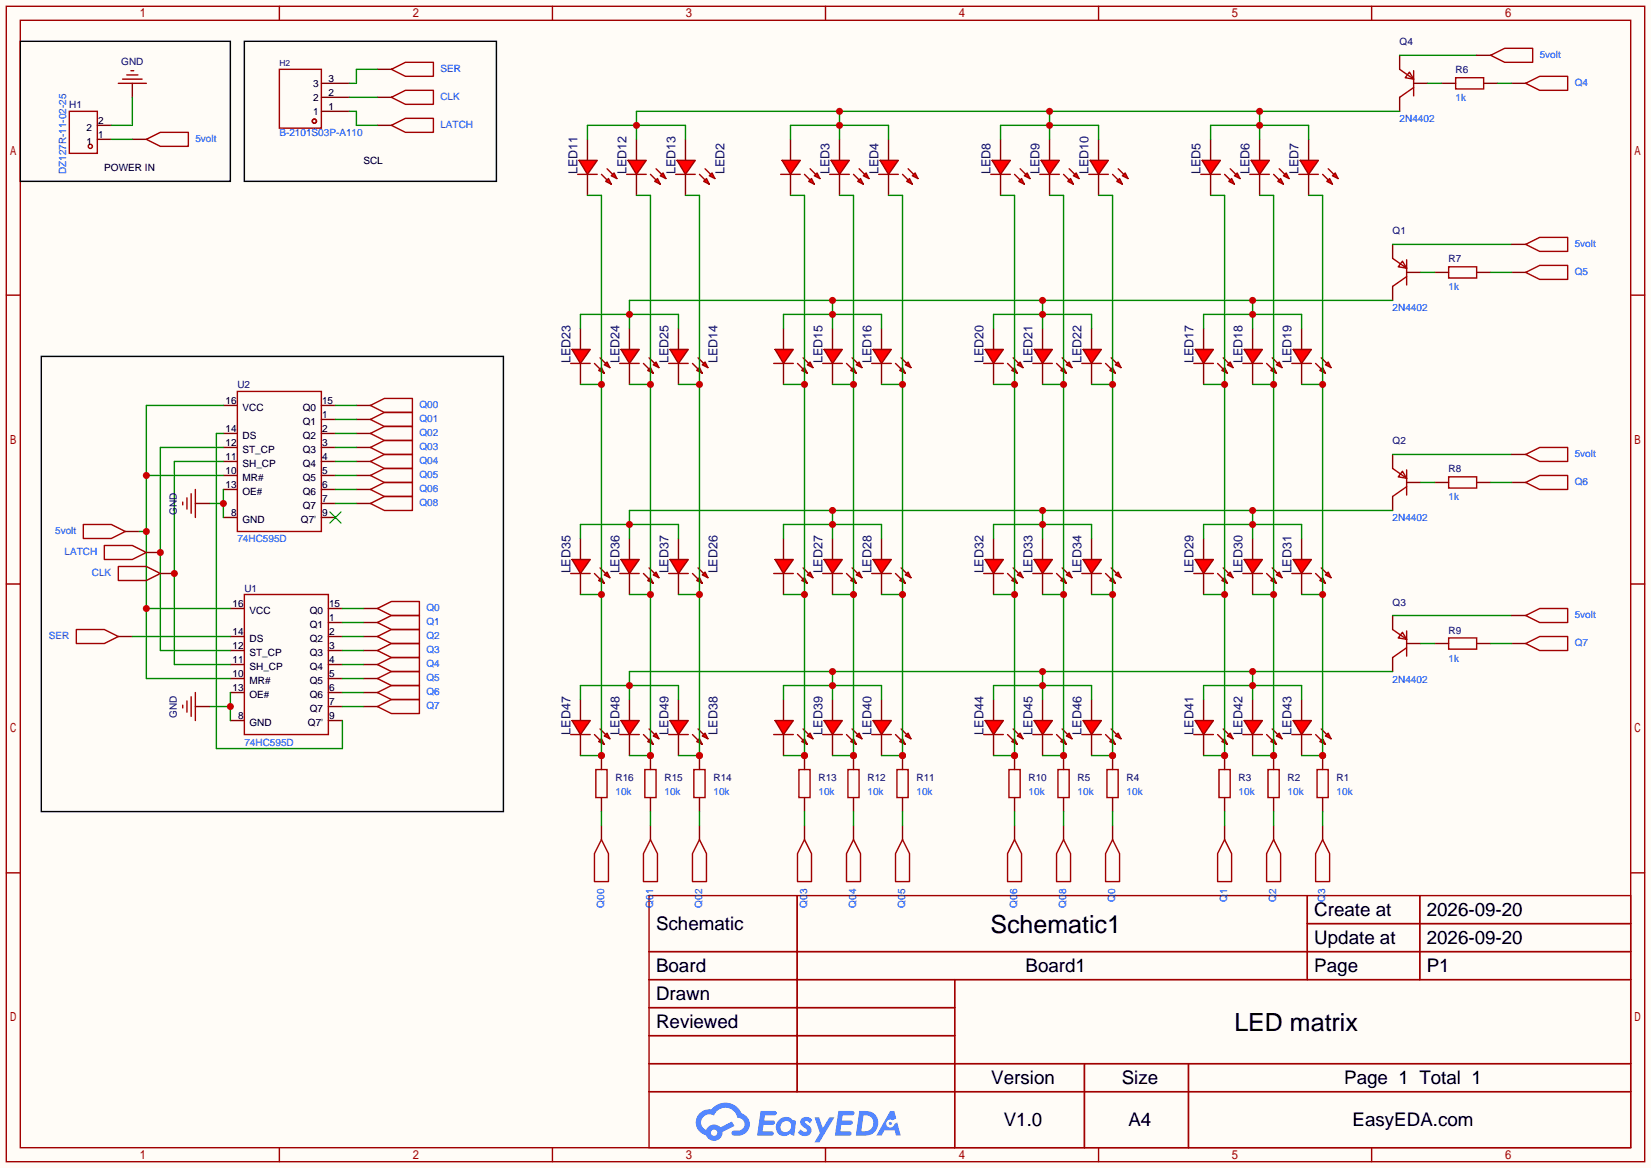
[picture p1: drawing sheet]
<svg xmlns="http://www.w3.org/2000/svg" width="299mm" height="212mm" viewBox="0 0 299 212" stroke-linecap="round" stroke-linejoin="round" font-family="sans-serif">
<path d="M0 0h299.5v211.8h-299.5z" fill="#fffcf7"/>
<g fill="none" stroke="#a10000" stroke-width=".25">
<path d="M1.1 1.1h297.2v209.6h-297.2zM3.7 3.7h292.1v204.5h-292.1zM50.7 1.1v2.6M100.2 1.1v2.6M149.7 1.1v2.6M199.3 1.1v2.6M248.8 1.1v2.6M1.1 53.5h2.6M295.8 53.5h2.5M1.1 105.9h2.6M295.8 105.9h2.5M1.1 158.3h2.6"/>
<path d="M295.8 158.3h2.5M117.7 162.4h178.1v45.8h-178.1zM117.7 172.6h178.1M117.7 177.7h178.1M144.6 162.4v35.6M173.2 177.7v30.5M237.1 162.4v15.3M237.1 167.5h58.7M257.5 162.4v15.3M117.7 182.8h55.5M117.7 192.9h178.1M117.7 187.8h55.5"/>
<path d="M117.7 198h178.1M196.7 192.9v15.3M215.6 192.9v15.3M50.7 208.2v2.5M100.2 208.2v2.5M149.7 208.2v2.5M199.3 208.2v2.5M248.8 208.2v2.5"/>
</g>
<g fill="#5487ff">
<path d="M145.5 202.8a1.3 1.3 0 0 1 1.8 .3l-.4 .6a.54 .54 0 0 0-.9-.2l.1 .2a1.58 1.58 0 0 1 1.1 1.6 1.43 1.43 0 0 1-2.5 .1l.5-.6a.64 .64 0 0 0 .5 .5 .64 .64 0 0 0 .7-.3l-.2-.2a1.6 1.6 0 0 1-1-1.6z"/>
<path d="M147.7 202.7h.9l.7 1.9 1.1-1.9h.9l-2.7 4.5h-.9l1-1.7z"/>
<path d="M138 201.5h1.6a1.31 1.31 0 0 1 1.2 .2 .4 .4 0 0 1-.3 .6h-1.8l-.1 .9h1.6a.4 .4 0 0 1 .4 .4 .4 .4 0 0 1-.4 .4h-1.7l-.2 1.2h.8a1.23 1.23 0 0 1 1.2 .2 .39 .39 0 0 1-.3 .6h-2.7z"/>
<path d="M152.1 201.5h1.6a1.32 1.32 0 0 1 1.3 .2 .39 .39 0 0 1-.4 .6h-1.7l-.2 .9h1.7a.4 .4 0 0 1 .3 .4 .4 .4 0 0 1-.4 .4h-1.7l-.2 1.2h.8a1.23 1.23 0 0 1 1.2 .2 .39 .39 0 0 1-.3 .6h-2.7z"/>
<path d="M161.5 201.5h.7l.4 1.3-.7 .4a.75 .75 0 0 0-1.1 .3 .75 .75 0 0 0 .5 1 .75 .75 0 0 0 .9-.6l.6-.3 .6 2.4h-.9l-.2-1h-1.9l-.5 1h-.9z"/>
<path d="M155.9 201.5l-.7 4.5h1.5a2.27 2.27 0 0 0 2.6-2.3 2.27 2.27 0 0 0-2.7-2.2zM156.6 202.3a1.5 1.5 0 0 1 1.8 1.5 1.5 1.5 0 0 1-1.9 1.4h-.3z"/>
<path d="M141.3 203.1a1.62 1.62 0 0 0-.4 2.1 1.62 1.62 0 0 0 2 .7l.4-.3 .3 .3 .5 .1 .3-2.5-.2-.3h-.4a1.58 1.58 0 0 0-2.5-.1zM141.9 203.6a.99 .99 0 0 1 1.6 .3 .99 .99 0 0 1-.9 1.4 .94 .94 0 0 1-1-.5 .94 .94 0 0 1 .3-1.2z"/>
<path d="M126.9 201.9a2.37 2.37 0 0 0 1.2 4 1.54 1.54 0 0 0 1.7 1 1.54 1.54 0 0 0 1.3-1.6l2.1-1.1-.5-.8-2 1.1a1.57 1.57 0 0 0-2.6 .4 1.5 1.5 0 0 1-.8-2.1 1.5 1.5 0 0 1 2.2-.5 2.23 2.23 0 0 1 2.3-1.4 2.23 2.23 0 0 1 2 1.8 1.16 1.16 0 0 1 1.2 1.1 1.16 1.16 0 0 1-1 1.3h-.7a.47 .47 0 0 0-.6 .3 .47 .47 0 0 0 .4 .6 2.23 2.23 0 0 0 2.3-.7 2.23 2.23 0 0 0 .4-2.3 2.16 2.16 0 0 0-1.3-1.1 3.2 3.2 0 0 0-5.4-.7l-1.2 .1zM129 205.4a.58 .58 0 0 1 1.1 0 .58 .58 0 0 1-1.1 0z"/>
<circle cx="161.5" cy="203.8" r=".28"/>
</g>
<g fill="none" stroke="#870000" stroke-width=".25">
<path d="M253.9 10v2.6M253.9 17.7v2.5M256.4 15.1h2.6M261.5 15.1h2.5M269.1 15.1h2.6M252.6 44.3v2.6M252.6 51.9v2.6M255.1 49.4h2.6M260.2 49.4h2.6M267.8 49.4h2.6M40.5 73.5h2.6M40.5 78.6h2.6"/>
<path d="M58.3 73.5h2.5M58.3 78.6h2.5M58.3 76.1h2.5M40.5 88.8h2.6M40.5 81.2h2.6M40.5 83.7h2.6M40.5 86.2h2.6M40.5 93.9h2.6M58.3 88.8h2.5M58.3 81.2h2.5M58.3 83.7h2.5M58.3 86.2h2.5"/>
<path d="M58.3 93.9h2.5M58.3 91.3h2.5M142.1 97.7v3.8M252.6 82.4v2.6M252.6 90v2.6M255.1 87.5h2.6M260.2 87.5h2.6M267.8 87.5h2.6M41.8 110.4h2.5M41.8 115.4h2.5M41.8 118h2.5M59.6 110.4h2.5"/>
<path d="M59.6 115.4h2.5M59.6 118h2.5M59.6 112.9h2.5M142.1 104v3.8M252.6 111.6v2.6M252.6 119.3v2.5M255.1 116.7h2.6M260.2 116.7h2.6M267.8 116.7h2.6M41.8 125.6h2.5M41.8 120.5h2.5M41.8 123.1h2.5"/>
<path d="M41.8 130.7h2.5M59.6 125.6h2.5M59.6 120.5h2.5M59.6 123.1h2.5M59.6 130.7h2.5M59.6 128.1h2.5"/>
</g>
<path d="M59.8 92.8l2 2.1M61.8 92.8l-2 2.1" fill="none" stroke="#3c3" stroke-width=".25"/>
<g fill="none" stroke="#a10000" stroke-width=".25">
<path d="M253.9 12.6l2.5 1.8M255.7 13.1l.7 1.3-1.5-.3zM256.4 12.8v4.6M256.4 15.9l-2.5 1.8M264 14.1h5.1v2h-5.1zM252.6 46.9l2.5 1.7M254.4 47.4l.7 1.2-1.5-.2zM255.1 47.1v4.6M255.1 50.2l-2.5 1.7M262.8 48.4h5v2h-5zM43.1 71h15.2v25.4h-15.2zM252.6 85l2.5 1.7"/>
<path d="M254.4 85.5l.7 1.2-1.5-.2zM255.1 85.2v4.6M255.1 88.3l-2.5 1.7M262.8 86.5h5v2h-5zM44.3 107.8h15.3v25.4h-15.3zM140.3 104h3.6M252.6 114.2l2.5 1.8M254.4 114.7l.7 1.3-1.5-.3zM255.1 114.4v4.6M255.1 117.5l-2.5 1.8M262.8 115.7h5v2h-5z"/>
</g>
<g fill="#f00" stroke="#a10000" stroke-width=".25">
<path d="M140.6 101.5h3.3l-1.8 2.5z"/>
<path d="M146.4 104.3l.5-.5 .5 1z"/>
<path d="M145.4 105.3l.5-.5 .5 1z"/>
</g>
<path d="M104.8 31.6h3.5M144.7 104l1 1M145.7 103l1 1" fill="none" stroke="#a10000" stroke-width=".25"/>
<path d="M106.6 25.3v3.8M106.6 31.6v3.8" fill="none" stroke="#870000" stroke-width=".25"/>
<g fill="#f00" stroke="#a10000" stroke-width=".25">
<path d="M105 29.1h3.3l-1.7 2.5z"/>
<path d="M110.9 31.9l.5-.5 .5 1z"/>
<path d="M109.9 32.9l.5-.5 .5 1z"/>
</g>
<path d="M109.1 31.6l1 1M110.1 30.6l1 1M216.5 65.9h3.6" fill="none" stroke="#a10000" stroke-width=".25"/>
<path d="M218.3 59.6v3.8M218.3 65.9v3.8" fill="none" stroke="#870000" stroke-width=".25"/>
<g fill="#f00" stroke="#a10000" stroke-width=".25">
<path d="M216.8 63.4h3.3l-1.8 2.5z"/>
<path d="M222.6 66.2l.5-.5 .5 1z"/>
<path d="M221.6 67.2l.5-.5 .5 1z"/>
</g>
<path d="M220.9 65.9l1 1M221.9 64.9l1 1M103.5 133.2h3.6" fill="none" stroke="#a10000" stroke-width=".25"/>
<path d="M105.3 126.9v3.8M105.3 133.2v3.8" fill="none" stroke="#870000" stroke-width=".25"/>
<g fill="#f00" stroke="#a10000" stroke-width=".25">
<path d="M103.8 130.7h3.3l-1.8 2.5z"/>
<path d="M109.6 133.5l.5-.5 .5 1z"/>
<path d="M108.6 134.5l.5-.5 .5 1z"/>
</g>
<path d="M107.8 133.2l1 1M108.8 132.2l1.1 1M178.4 133.2h3.6" fill="none" stroke="#a10000" stroke-width=".25"/>
<path d="M180.2 126.9v3.8M180.2 133.2v3.8" fill="none" stroke="#870000" stroke-width=".25"/>
<g fill="#f00" stroke="#a10000" stroke-width=".25">
<path d="M178.7 130.7h3.3l-1.8 2.5z"/>
<path d="M184.5 133.5l.5-.5 .5 1z"/>
<path d="M183.5 134.5l.5-.5 .5 1z"/>
</g>
<path d="M179.7 31.6h3.6M182.8 133.2l1 1M183.8 132.2l1 1" fill="none" stroke="#a10000" stroke-width=".25"/>
<path d="M181.5 25.3v3.8M181.5 31.6v3.8" fill="none" stroke="#870000" stroke-width=".25"/>
<g fill="#f00" stroke="#a10000" stroke-width=".25">
<path d="M180 29.1h3.3l-1.8 2.5z"/>
<path d="M185.8 31.9l.5-.5 .5 1z"/>
<path d="M184.8 32.9l.5-.5 .5 1z"/>
</g>
<path d="M184 31.6l1 1M185 30.6l1.1 1M216.5 104h3.6" fill="none" stroke="#a10000" stroke-width=".25"/>
<path d="M218.3 97.7v3.8M218.3 104v3.8" fill="none" stroke="#870000" stroke-width=".25"/>
<g fill="#f00" stroke="#a10000" stroke-width=".25">
<path d="M216.8 101.5h3.3l-1.8 2.5z"/>
<path d="M222.6 104.3l.5-.5 .5 1z"/>
<path d="M221.6 105.3l.5-.5 .5 1z"/>
</g>
<path d="M103.5 104h3.6M220.9 104l1 1M221.9 103l1 1" fill="none" stroke="#a10000" stroke-width=".25"/>
<path d="M105.3 97.7v3.8M105.3 104v3.8" fill="none" stroke="#870000" stroke-width=".25"/>
<g fill="#f00" stroke="#a10000" stroke-width=".25">
<path d="M103.8 101.5h3.3l-1.8 2.5z"/>
<path d="M109.6 104.3l.5-.5 .5 1z"/>
<path d="M108.6 105.3l.5-.5 .5 1z"/>
</g>
<path d="M217.8 31.6h3.6M107.8 104l1 1M108.8 103l1.1 1" fill="none" stroke="#a10000" stroke-width=".25"/>
<path d="M219.6 25.3v3.8M219.6 31.6v3.8" fill="none" stroke="#870000" stroke-width=".25"/>
<g fill="#f00" stroke="#a10000" stroke-width=".25">
<path d="M218.1 29.1h3.3l-1.8 2.5z"/>
<path d="M223.9 31.9l.5-.5 .5 1z"/>
<path d="M222.9 32.9l.5-.5 .5 1z"/>
</g>
<path d="M222.1 31.6l1 1M223.1 30.6l1.1 1M178.4 65.9h3.6" fill="none" stroke="#a10000" stroke-width=".25"/>
<path d="M180.2 59.6v3.8M180.2 65.9v3.8" fill="none" stroke="#870000" stroke-width=".25"/>
<g fill="#f00" stroke="#a10000" stroke-width=".25">
<path d="M178.7 63.4h3.3l-1.8 2.5z"/>
<path d="M184.5 66.2l.5-.5 .5 1z"/>
<path d="M183.5 67.2l.5-.5 .5 1z"/>
</g>
<path d="M103.5 65.9h3.6M182.8 65.9l1 1M183.8 64.9l1 1" fill="none" stroke="#a10000" stroke-width=".25"/>
<path d="M105.3 59.6v3.8M105.3 65.9v3.8" fill="none" stroke="#870000" stroke-width=".25"/>
<g fill="#f00" stroke="#a10000" stroke-width=".25">
<path d="M103.8 63.4h3.3l-1.8 2.5z"/>
<path d="M109.6 66.2l.5-.5 .5 1z"/>
<path d="M108.6 67.2l.5-.5 .5 1z"/>
</g>
<path d="M107.8 65.9l1 1M108.8 64.9l1.1 1M216.5 133.2h3.6" fill="none" stroke="#a10000" stroke-width=".25"/>
<path d="M218.3 126.9v3.8M218.3 133.2v3.8" fill="none" stroke="#870000" stroke-width=".25"/>
<g fill="#f00" stroke="#a10000" stroke-width=".25">
<path d="M216.8 130.7h3.3l-1.8 2.5z"/>
<path d="M222.6 133.5l.5-.5 .5 1z"/>
<path d="M221.6 134.5l.5-.5 .5 1z"/>
</g>
<path d="M178.4 104h3.6M220.9 133.2l1 1M221.9 132.2l1 1" fill="none" stroke="#a10000" stroke-width=".25"/>
<path d="M180.2 97.7v3.8M180.2 104v3.8" fill="none" stroke="#870000" stroke-width=".25"/>
<g fill="#f00" stroke="#a10000" stroke-width=".25">
<path d="M178.7 101.5h3.3l-1.8 2.5z"/>
<path d="M184.5 104.3l.5-.5 .5 1z"/>
<path d="M183.5 105.3l.5-.5 .5 1z"/>
</g>
<path d="M141.6 31.6h3.6M182.8 104l1 1M183.8 103l1 1" fill="none" stroke="#a10000" stroke-width=".25"/>
<path d="M143.4 25.3v3.8M143.4 31.6v3.8" fill="none" stroke="#870000" stroke-width=".25"/>
<g fill="#f00" stroke="#a10000" stroke-width=".25">
<path d="M141.9 29.1h3.3l-1.8 2.5z"/>
<path d="M147.7 31.9l.5-.5 .5 1z"/>
<path d="M146.7 32.9l.5-.5 .5 1z"/>
</g>
<path d="M145.9 31.6l1 1M146.9 30.6l1.1 1M140.3 133.2h3.6" fill="none" stroke="#a10000" stroke-width=".25"/>
<path d="M142.1 126.9v3.8M142.1 133.2v3.8" fill="none" stroke="#870000" stroke-width=".25"/>
<g fill="#f00" stroke="#a10000" stroke-width=".25">
<path d="M140.6 130.7h3.3l-1.8 2.5z"/>
<path d="M146.4 133.5l.5-.5 .5 1z"/>
<path d="M145.4 134.5l.5-.5 .5 1z"/>
</g>
<path d="M140.3 65.9h3.6M144.7 133.2l1 1M145.7 132.2l1 1" fill="none" stroke="#a10000" stroke-width=".25"/>
<path d="M142.1 59.6v3.8M142.1 65.9v3.8" fill="none" stroke="#870000" stroke-width=".25"/>
<g fill="#f00" stroke="#a10000" stroke-width=".25">
<path d="M140.6 63.4h3.3l-1.8 2.5z"/>
<path d="M146.4 66.2l.5-.5 .5 1z"/>
<path d="M145.4 67.2l.5-.5 .5 1z"/>
</g>
<path d="M144.7 65.9l1 1M145.7 64.9l1 1M187.3 133.2h3.6" fill="none" stroke="#a10000" stroke-width=".25"/>
<path d="M189.1 126.9v3.8M189.1 133.2v3.8" fill="none" stroke="#870000" stroke-width=".25"/>
<g fill="#f00" stroke="#a10000" stroke-width=".25">
<path d="M187.6 130.7h3.3l-1.8 2.5z"/>
<path d="M193.9 133l.5 1-1-.5z"/>
<path d="M192.4 134.5l.5-.5 .5 1z"/>
</g>
<path d="M191.6 133.2l1.1 1M192.7 132.2l1 1M225.4 133.2h3.6" fill="none" stroke="#a10000" stroke-width=".25"/>
<path d="M227.2 126.9v3.8M227.2 133.2v3.8" fill="none" stroke="#870000" stroke-width=".25"/>
<g fill="#f00" stroke="#a10000" stroke-width=".25">
<path d="M225.7 130.7h3.3l-1.8 2.5z"/>
<path d="M232 133l.5 1-1-.5z"/>
<path d="M230.5 134.5l.5-.5 .5 1z"/>
</g>
<path d="M149.2 133.2h3.6M229.7 133.2l1.1 1M230.8 132.2l1 1" fill="none" stroke="#a10000" stroke-width=".25"/>
<path d="M151 126.9v3.8M151 133.2v3.8" fill="none" stroke="#870000" stroke-width=".25"/>
<g fill="#f00" stroke="#a10000" stroke-width=".25">
<path d="M149.5 130.7h3.3l-1.8 2.5z"/>
<path d="M155.3 133.5l.5-.5 .5 1z"/>
<path d="M154.3 134.5l.5-.5 .5 1z"/>
</g>
<path d="M113.7 31.6h3.5M153.5 133.2l1.1 1M154.6 132.2l1 1" fill="none" stroke="#a10000" stroke-width=".25"/>
<path d="M115.4 25.3v3.8M115.4 31.6v3.8" fill="none" stroke="#870000" stroke-width=".25"/>
<g fill="#f00" stroke="#a10000" stroke-width=".25">
<path d="M113.9 29.1h3.3l-1.8 2.5z"/>
<path d="M119.8 31.9l.5-.5 .5 1z"/>
<path d="M118.7 32.9l.6-.5 .5 1z"/>
</g>
<path d="M118 31.6l1 1M119 30.6l1 1M112.4 133.2h3.6" fill="none" stroke="#a10000" stroke-width=".25"/>
<path d="M114.2 126.9v3.8M114.2 133.2v3.8" fill="none" stroke="#870000" stroke-width=".25"/>
<g fill="#f00" stroke="#a10000" stroke-width=".25">
<path d="M112.6 130.7h3.4l-1.8 2.5z"/>
<path d="M118.5 133.5l.5-.5 .5 1z"/>
<path d="M117.5 134.5l.5-.5 .5 1z"/>
</g>
<path d="M112.4 104h3.6M116.7 133.2l1 1M117.7 132.2l1 1" fill="none" stroke="#a10000" stroke-width=".25"/>
<path d="M114.2 97.7v3.8M114.2 104v3.8" fill="none" stroke="#870000" stroke-width=".25"/>
<g fill="#f00" stroke="#a10000" stroke-width=".25">
<path d="M112.6 101.5h3.4l-1.8 2.5z"/>
<path d="M118.5 104.3l.5-.5 .5 1z"/>
<path d="M117.5 105.3l.5-.5 .5 1z"/>
</g>
<path d="M188.6 31.6h3.6M116.7 104l1 1M117.7 103l1 1" fill="none" stroke="#a10000" stroke-width=".25"/>
<path d="M190.4 25.3v3.8M190.4 31.6v3.8" fill="none" stroke="#870000" stroke-width=".25"/>
<g fill="#f00" stroke="#a10000" stroke-width=".25">
<path d="M188.8 29.1h3.4l-1.8 2.5z"/>
<path d="M194.7 31.9l.5-.5 .5 1z"/>
<path d="M193.7 32.9l.5-.5 .5 1z"/>
</g>
<path d="M192.9 31.6l1 1M193.9 30.6l1 1M112.4 65.9h3.6" fill="none" stroke="#a10000" stroke-width=".25"/>
<path d="M114.2 59.6v3.8M114.2 65.9v3.8" fill="none" stroke="#870000" stroke-width=".25"/>
<g fill="#f00" stroke="#a10000" stroke-width=".25">
<path d="M112.6 63.4h3.4l-1.8 2.5z"/>
<path d="M118.5 66.2l.5-.5 .5 1z"/>
<path d="M117.5 67.2l.5-.5 .5 1z"/>
</g>
<path d="M116.7 65.9l1 1M117.7 64.9l1 1M149.2 104h3.6" fill="none" stroke="#a10000" stroke-width=".25"/>
<path d="M151 97.7v3.8M151 104v3.8" fill="none" stroke="#870000" stroke-width=".25"/>
<g fill="#f00" stroke="#a10000" stroke-width=".25">
<path d="M149.5 101.5h3.3l-1.8 2.5z"/>
<path d="M155.3 104.3l.5-.5 .5 1z"/>
<path d="M154.3 105.3l.5-.5 .5 1z"/>
</g>
<path d="M149.2 65.9h3.6M153.5 104l1.1 1M154.6 103l1 1" fill="none" stroke="#a10000" stroke-width=".25"/>
<path d="M151 59.6v3.8M151 65.9v3.8" fill="none" stroke="#870000" stroke-width=".25"/>
<g fill="#f00" stroke="#a10000" stroke-width=".25">
<path d="M149.5 63.4h3.3l-1.8 2.5z"/>
<path d="M155.3 66.2l.5-.5 .5 1z"/>
<path d="M154.3 67.2l.5-.5 .5 1z"/>
</g>
<path d="M226.7 31.6h3.6M153.5 65.9l1.1 1M154.6 64.9l1 1" fill="none" stroke="#a10000" stroke-width=".25"/>
<path d="M228.5 25.3v3.8M228.5 31.6v3.8" fill="none" stroke="#870000" stroke-width=".25"/>
<g fill="#f00" stroke="#a10000" stroke-width=".25">
<path d="M226.9 29.1h3.4l-1.8 2.5z"/>
<path d="M232.8 31.9l.5-.5 .5 1z"/>
<path d="M231.8 32.9l.5-.5 .5 1z"/>
</g>
<path d="M150.5 31.6h3.6M231 31.6l1 1M232 30.6l1 1" fill="none" stroke="#a10000" stroke-width=".25"/>
<path d="M152.3 25.3v3.8M152.3 31.6v3.8" fill="none" stroke="#870000" stroke-width=".25"/>
<g fill="#f00" stroke="#a10000" stroke-width=".25">
<path d="M150.7 29.1h3.4l-1.8 2.5z"/>
<path d="M156.6 31.9l.5-.5 .5 1z"/>
<path d="M155.6 32.9l.5-.5 .5 1z"/>
</g>
<path d="M154.8 31.6l1 1M155.8 30.6l1 1M225.4 65.9h3.6" fill="none" stroke="#a10000" stroke-width=".25"/>
<path d="M227.2 59.6v3.8M227.2 65.9v3.8" fill="none" stroke="#870000" stroke-width=".25"/>
<g fill="#f00" stroke="#a10000" stroke-width=".25">
<path d="M225.7 63.4h3.3l-1.8 2.5z"/>
<path d="M232 65.7l.5 1-1-.5z"/>
<path d="M230.5 67.2l.5-.5 .5 1z"/>
</g>
<path d="M229.7 65.9l1.1 1M230.8 64.9l1 1M187.3 104h3.6" fill="none" stroke="#a10000" stroke-width=".25"/>
<path d="M189.1 97.7v3.8M189.1 104v3.8" fill="none" stroke="#870000" stroke-width=".25"/>
<g fill="#f00" stroke="#a10000" stroke-width=".25">
<path d="M187.6 101.5h3.3l-1.8 2.5z"/>
<path d="M193.9 103.8l.5 1-1-.5z"/>
<path d="M192.4 105.3l.5-.5 .5 1z"/>
</g>
<path d="M187.3 65.9h3.6M191.6 104l1.1 1M192.7 103l1 1" fill="none" stroke="#a10000" stroke-width=".25"/>
<path d="M189.1 59.6v3.8M189.1 65.9v3.8" fill="none" stroke="#870000" stroke-width=".25"/>
<g fill="#f00" stroke="#a10000" stroke-width=".25">
<path d="M187.6 63.4h3.3l-1.8 2.5z"/>
<path d="M193.9 65.7l.5 1-1-.5z"/>
<path d="M192.4 67.2l.5-.5 .5 1z"/>
</g>
<path d="M191.6 65.9l1.1 1M192.7 64.9l1 1M225.4 104h3.6" fill="none" stroke="#a10000" stroke-width=".25"/>
<path d="M227.2 97.7v3.8M227.2 104v3.8" fill="none" stroke="#870000" stroke-width=".25"/>
<g fill="#f00" stroke="#a10000" stroke-width=".25">
<path d="M225.7 101.5h3.3l-1.8 2.5z"/>
<path d="M232 103.8l.5 1-1-.5z"/>
<path d="M230.5 105.3l.5-.5 .5 1z"/>
</g>
<path d="M158.1 65.9h3.6M229.7 104l1.1 1M230.8 103l1 1" fill="none" stroke="#a10000" stroke-width=".25"/>
<path d="M159.9 59.6v3.8M159.9 65.9v3.8" fill="none" stroke="#870000" stroke-width=".25"/>
<g fill="#f00" stroke="#a10000" stroke-width=".25">
<path d="M158.4 63.4h3.3l-1.8 2.5z"/>
<path d="M164.2 66.2l.5-.5 .5 1z"/>
<path d="M163.2 67.2l.5-.5 .5 1z"/>
</g>
<path d="M122.6 31.6h3.5M162.4 65.9l1 1M163.4 64.9l1.1 1" fill="none" stroke="#a10000" stroke-width=".25"/>
<path d="M124.3 25.3v3.8M124.3 31.6v3.8" fill="none" stroke="#870000" stroke-width=".25"/>
<g fill="#f00" stroke="#a10000" stroke-width=".25">
<path d="M122.8 29.1h3.3l-1.8 2.5z"/>
<path d="M128.7 31.9l.5-.5 .5 1z"/>
<path d="M127.6 32.9l.5-.5 .6 1z"/>
</g>
<path d="M126.9 31.6l1 1M127.9 30.6l1 1M234.3 133.2h3.6" fill="none" stroke="#a10000" stroke-width=".25"/>
<path d="M236.1 126.9v3.8M236.1 133.2v3.8" fill="none" stroke="#870000" stroke-width=".25"/>
<g fill="#f00" stroke="#a10000" stroke-width=".25">
<path d="M234.6 130.7h3.3l-1.8 2.5z"/>
<path d="M240.4 133.5l.5-.5 .5 1z"/>
<path d="M239.4 134.5l.5-.5 .5 1z"/>
</g>
<path d="M158.1 133.2h3.6M238.6 133.2l1 1M239.6 132.2l1.1 1" fill="none" stroke="#a10000" stroke-width=".25"/>
<path d="M159.9 126.9v3.8M159.9 133.2v3.8" fill="none" stroke="#870000" stroke-width=".25"/>
<g fill="#f00" stroke="#a10000" stroke-width=".25">
<path d="M158.4 130.7h3.3l-1.8 2.5z"/>
<path d="M164.2 133.5l.5-.5 .5 1z"/>
<path d="M163.2 134.5l.5-.5 .5 1z"/>
</g>
<path d="M162.4 133.2l1 1M163.4 132.2l1.1 1M196.2 133.2h3.6" fill="none" stroke="#a10000" stroke-width=".25"/>
<path d="M198 126.9v3.8M198 133.2v3.8" fill="none" stroke="#870000" stroke-width=".25"/>
<g fill="#f00" stroke="#a10000" stroke-width=".25">
<path d="M196.5 130.7h3.3l-1.8 2.5z"/>
<path d="M202.3 133.5l.5-.5 .5 1z"/>
<path d="M201.3 134.5l.5-.5 .5 1z"/>
</g>
<path d="M121.3 104h3.5M200.5 133.2l1 1M201.5 132.2l1.1 1" fill="none" stroke="#a10000" stroke-width=".25"/>
<path d="M123.1 97.7v3.8M123.1 104v3.8" fill="none" stroke="#870000" stroke-width=".25"/>
<g fill="#f00" stroke="#a10000" stroke-width=".25">
<path d="M121.5 101.5h3.3l-1.7 2.5z"/>
<path d="M127.4 104.3l.5-.5 .5 1z"/>
<path d="M126.4 105.3l.5-.5 .5 1z"/>
</g>
<path d="M197.5 31.6h3.5M125.6 104l1 1M126.6 103l1 1" fill="none" stroke="#a10000" stroke-width=".25"/>
<path d="M199.3 25.3v3.8M199.3 31.6v3.8" fill="none" stroke="#870000" stroke-width=".25"/>
<g fill="#f00" stroke="#a10000" stroke-width=".25">
<path d="M197.7 29.1h3.3l-1.7 2.5z"/>
<path d="M203.6 31.9l.5-.5 .5 1z"/>
<path d="M202.6 32.9l.5-.5 .5 1z"/>
</g>
<path d="M201.8 31.6l1 1M202.8 30.6l1 1M196.2 104h3.6" fill="none" stroke="#a10000" stroke-width=".25"/>
<path d="M198 97.7v3.8M198 104v3.8" fill="none" stroke="#870000" stroke-width=".25"/>
<g fill="#f00" stroke="#a10000" stroke-width=".25">
<path d="M196.5 101.5h3.3l-1.8 2.5z"/>
<path d="M202.3 104.3l.5-.5 .5 1z"/>
<path d="M201.3 105.3l.5-.5 .5 1z"/>
</g>
<path d="M200.5 104l1 1M201.5 103l1.1 1M234.3 104h3.6" fill="none" stroke="#a10000" stroke-width=".25"/>
<path d="M236.1 97.7v3.8M236.1 104v3.8" fill="none" stroke="#870000" stroke-width=".25"/>
<g fill="#f00" stroke="#a10000" stroke-width=".25">
<path d="M234.6 101.5h3.3l-1.8 2.5z"/>
<path d="M240.4 104.3l.5-.5 .5 1z"/>
<path d="M239.4 105.3l.5-.5 .5 1z"/>
</g>
<path d="M235.6 31.6h3.5M238.6 104l1 1M239.6 103l1.1 1" fill="none" stroke="#a10000" stroke-width=".25"/>
<path d="M237.4 25.3v3.8M237.4 31.6v3.8" fill="none" stroke="#870000" stroke-width=".25"/>
<g fill="#f00" stroke="#a10000" stroke-width=".25">
<path d="M235.8 29.1h3.3l-1.7 2.5z"/>
<path d="M241.7 31.9l.5-.5 .5 1z"/>
<path d="M240.7 32.9l.5-.5 .5 1z"/>
</g>
<path d="M239.9 31.6l1 1M240.9 30.6l1 1M121.3 65.9h3.5" fill="none" stroke="#a10000" stroke-width=".25"/>
<path d="M123.1 59.6v3.8M123.1 65.9v3.8" fill="none" stroke="#870000" stroke-width=".25"/>
<g fill="#f00" stroke="#a10000" stroke-width=".25">
<path d="M121.5 63.4h3.3l-1.7 2.5z"/>
<path d="M127.4 66.2l.5-.5 .5 1z"/>
<path d="M126.4 67.2l.5-.5 .5 1z"/>
</g>
<path d="M125.6 65.9l1 1M126.6 64.9l1 1M158.1 104h3.6" fill="none" stroke="#a10000" stroke-width=".25"/>
<path d="M159.9 97.7v3.8M159.9 104v3.8" fill="none" stroke="#870000" stroke-width=".25"/>
<g fill="#f00" stroke="#a10000" stroke-width=".25">
<path d="M158.4 101.5h3.3l-1.8 2.5z"/>
<path d="M164.2 104.3l.5-.5 .5 1z"/>
<path d="M163.2 105.3l.5-.5 .5 1z"/>
</g>
<path d="M196.2 65.9h3.6M162.4 104l1 1M163.4 103l1.1 1" fill="none" stroke="#a10000" stroke-width=".25"/>
<path d="M198 59.6v3.8M198 65.9v3.8" fill="none" stroke="#870000" stroke-width=".25"/>
<g fill="#f00" stroke="#a10000" stroke-width=".25">
<path d="M196.5 63.4h3.3l-1.8 2.5z"/>
<path d="M202.3 66.2l.5-.5 .5 1z"/>
<path d="M201.3 67.2l.5-.5 .5 1z"/>
</g>
<path d="M159.4 31.6h3.5M200.5 65.9l1 1M201.5 64.9l1.1 1" fill="none" stroke="#a10000" stroke-width=".25"/>
<path d="M161.2 25.3v3.8M161.2 31.6v3.8" fill="none" stroke="#870000" stroke-width=".25"/>
<g fill="#f00" stroke="#a10000" stroke-width=".25">
<path d="M159.6 29.1h3.3l-1.7 2.5z"/>
<path d="M165.5 31.9l.5-.5 .5 1z"/>
<path d="M164.5 32.9l.5-.5 .5 1z"/>
</g>
<path d="M163.7 31.6l1 1M164.7 30.6l1 1M234.3 65.9h3.6" fill="none" stroke="#a10000" stroke-width=".25"/>
<path d="M236.1 59.6v3.8M236.1 65.9v3.8" fill="none" stroke="#870000" stroke-width=".25"/>
<g fill="#f00" stroke="#a10000" stroke-width=".25">
<path d="M234.6 63.4h3.3l-1.8 2.5z"/>
<path d="M240.4 66.2l.5-.5 .5 1z"/>
<path d="M239.4 67.2l.5-.5 .5 1z"/>
</g>
<path d="M238.6 65.9l1 1M239.6 64.9l1.1 1M121.3 133.2h3.5" fill="none" stroke="#a10000" stroke-width=".25"/>
<path d="M123.1 126.9v3.8M123.1 133.2v3.8" fill="none" stroke="#870000" stroke-width=".25"/>
<g fill="#f00" stroke="#a10000" stroke-width=".25">
<path d="M121.5 130.7h3.3l-1.7 2.5z"/>
<path d="M127.4 133.5l.5-.5 .5 1z"/>
<path d="M126.4 134.5l.5-.5 .5 1z"/>
</g>
<path d="M125.6 133.2l1 1M126.6 132.2l1 1" fill="none" stroke="#a10000" stroke-width=".25"/>
<path d="M106.6 25.3v-2.6h17.7v2.6M143.4 25.3v-2.6h17.8v2.6M152.3 20.2v5.1M181.5 25.3v-2.6h17.8v2.6M190.4 20.2v5.1M219.6 25.3v-2.6h17.8v2.6M228.5 20.2v5.1M253.9 20.2h-138.5v5.1" fill="none" stroke="#008700" stroke-width=".25"/>
<g fill="#c00">
<circle cx="152.3" cy="22.7" r=".63"/>
<circle cx="152.3" cy="20.2" r=".63"/>
<circle cx="190.4" cy="20.2" r=".63"/>
<circle cx="190.4" cy="22.7" r=".63"/>
<circle cx="228.5" cy="20.2" r=".63"/>
<circle cx="228.5" cy="22.7" r=".63"/>
<circle cx="115.4" cy="22.7" r=".63"/>
</g>
<path d="M105.3 59.6v-2.6h17.8v2.6M142.1 59.6v-2.6h17.8v2.6M151 54.5v5.1M180.2 59.6v-2.6h17.8v2.6M189.1 54.5v5.1M218.3 59.6v-2.6h17.8v2.6M227.2 54.5v5.1M252.6 54.5h-138.4v5.1" fill="none" stroke="#008700" stroke-width=".25"/>
<g fill="#c00">
<circle cx="114.2" cy="57" r=".63"/>
<circle cx="151" cy="54.5" r=".63"/>
<circle cx="227.2" cy="57" r=".63"/>
<circle cx="227.2" cy="54.5" r=".63"/>
<circle cx="189.1" cy="54.5" r=".63"/>
<circle cx="189.1" cy="57" r=".63"/>
<circle cx="151" cy="57" r=".63"/>
</g>
<path d="M105.3 97.7v-2.6h17.8v2.6M142.1 97.7v-2.6h17.8v2.6M151 92.6v5.1M180.2 97.7v-2.6h17.8v2.6M189.1 92.6v5.1M218.3 97.7v-2.6h17.8v2.6M227.2 92.6v5.1M252.6 92.6h-138.4v5.1" fill="none" stroke="#008700" stroke-width=".25"/>
<g fill="#c00">
<circle cx="114.2" cy="95.1" r=".63"/>
<circle cx="151" cy="92.6" r=".63"/>
<circle cx="227.2" cy="95.1" r=".63"/>
<circle cx="227.2" cy="92.6" r=".63"/>
<circle cx="189.1" cy="92.6" r=".63"/>
<circle cx="189.1" cy="95.1" r=".63"/>
<circle cx="151" cy="95.1" r=".63"/>
</g>
<path d="M105.3 126.9v-2.6h17.8v2.6M142.1 126.9v-2.6h17.8v2.6M151 121.8v5.1M180.2 126.9v-2.6h17.8v2.6M189.1 121.8v5.1M218.3 126.9v-2.6h17.8v2.6M227.2 121.8v5.1M252.6 121.8h-138.4v5.1" fill="none" stroke="#008700" stroke-width=".25"/>
<g fill="#c00">
<circle cx="114.2" cy="124.3" r=".63"/>
<circle cx="151" cy="121.8" r=".63"/>
<circle cx="227.2" cy="124.3" r=".63"/>
<circle cx="227.2" cy="121.8" r=".63"/>
<circle cx="189.1" cy="121.8" r=".63"/>
<circle cx="189.1" cy="124.3" r=".63"/>
<circle cx="151" cy="124.3" r=".63"/>
</g>
<path d="M143.4 35.4h2.5v101.6h-3.8M142.1 69.7h3.8M142.1 107.8h3.8" fill="none" stroke="#008700" stroke-width=".25"/>
<g fill="#c00">
<circle cx="145.9" cy="69.7" r=".63"/>
<circle cx="145.9" cy="107.8" r=".63"/>
<circle cx="145.9" cy="137" r=".63"/>
</g>
<path d="M219.6 35.4h2.5v101.6h-3.8M218.3 69.7h3.8M218.3 107.8h3.8" fill="none" stroke="#008700" stroke-width=".25"/>
<g fill="#c00">
<circle cx="222.1" cy="69.7" r=".63"/>
<circle cx="222.1" cy="107.8" r=".63"/>
<circle cx="222.1" cy="137" r=".63"/>
</g>
<path d="M181.5 35.4h2.5v101.6h-3.8M180.2 69.7h3.8M180.2 107.8h3.8" fill="none" stroke="#008700" stroke-width=".25"/>
<g fill="#c00">
<circle cx="184" cy="69.7" r=".63"/>
<circle cx="184" cy="107.8" r=".63"/>
<circle cx="184" cy="137" r=".63"/>
</g>
<path d="M106.6 35.4h2.5v101.6h-3.8M105.3 69.7h3.8M105.3 107.8h3.8" fill="none" stroke="#008700" stroke-width=".25"/>
<g fill="#c00">
<circle cx="109.1" cy="69.7" r=".63"/>
<circle cx="109.1" cy="107.8" r=".63"/>
<circle cx="109.1" cy="137" r=".63"/>
</g>
<path d="M115.4 35.4h2.6v101.6h-3.8M114.2 69.7h3.8M114.2 107.8h3.8" fill="none" stroke="#008700" stroke-width=".25"/>
<g fill="#c00">
<circle cx="118" cy="69.7" r=".63"/>
<circle cx="118" cy="107.8" r=".63"/>
<circle cx="118" cy="137" r=".63"/>
</g>
<path d="M228.5 35.4h2.5v101.6h-3.8M227.2 69.7h3.8M227.2 107.8h3.8" fill="none" stroke="#008700" stroke-width=".25"/>
<g fill="#c00">
<circle cx="231" cy="137" r=".63"/>
<circle cx="231" cy="107.8" r=".63"/>
<circle cx="231" cy="69.7" r=".63"/>
</g>
<path d="M190.4 35.4h2.5v101.6h-3.8M189.1 69.7h3.8M189.1 107.8h3.8" fill="none" stroke="#008700" stroke-width=".25"/>
<g fill="#c00">
<circle cx="192.9" cy="69.7" r=".63"/>
<circle cx="192.9" cy="107.8" r=".63"/>
<circle cx="192.9" cy="137" r=".63"/>
</g>
<path d="M152.3 35.4h2.5v101.6h-3.8M151 69.7h3.8M151 107.8h3.8" fill="none" stroke="#008700" stroke-width=".25"/>
<g fill="#c00">
<circle cx="154.8" cy="69.7" r=".63"/>
<circle cx="154.8" cy="107.8" r=".63"/>
<circle cx="154.8" cy="137" r=".63"/>
</g>
<path d="M124.3 35.4h2.6v101.6h-3.8M123.1 69.7h3.8M123.1 107.8h3.8" fill="none" stroke="#008700" stroke-width=".25"/>
<g fill="#c00">
<circle cx="126.9" cy="69.7" r=".63"/>
<circle cx="126.9" cy="107.8" r=".63"/>
<circle cx="126.9" cy="137" r=".63"/>
</g>
<path d="M199.3 35.4h2.5v101.6h-3.8M198 69.7h3.8M198 107.8h3.8" fill="none" stroke="#008700" stroke-width=".25"/>
<g fill="#c00">
<circle cx="201.8" cy="69.7" r=".63"/>
<circle cx="201.8" cy="107.8" r=".63"/>
<circle cx="201.8" cy="137" r=".63"/>
</g>
<path d="M237.4 35.4h2.5v101.6h-3.8M236.1 69.7h3.8M236.1 107.8h3.8" fill="none" stroke="#008700" stroke-width=".25"/>
<g fill="#c00">
<circle cx="239.9" cy="69.7" r=".63"/>
<circle cx="239.9" cy="107.8" r=".63"/>
<circle cx="239.9" cy="137" r=".63"/>
</g>
<path d="M161.2 35.4h2.5v101.6h-3.8M159.9 69.7h3.8M159.9 107.8h3.8" fill="none" stroke="#008700" stroke-width=".25"/>
<g fill="#c00">
<circle cx="163.7" cy="69.7" r=".63"/>
<circle cx="163.7" cy="107.8" r=".63"/>
<circle cx="163.7" cy="137" r=".63"/>
</g>
<path d="M253.9 10h13.9M259 15.1h2.5M252.6 44.3h21.6M257.7 49.4h2.5M40.5 73.5h-14v49.6h15.3M25.3 96.4h1.2M26.5 86.2h14M252.6 82.4h21.6M257.7 87.5h2.5M26.5 110.4h15.3M252.6 111.6h21.6M257.7 116.7h2.5" fill="none" stroke="#008700" stroke-width=".25"/>
<path d="M267.8 10h2.6M24 25.3h2.5M274.2 44.3h2.5M22.7 96.4h2.6M274.2 82.4h2.5M274.2 111.6h2.5" fill="none" stroke="#870000" stroke-width=".25"/>
<path d="M270.4 10l2.5-1.2h5.1v2.5h-5.1zM26.5 25.3l2.6-1.3h5.1v2.5h-5.1zM276.7 44.3l2.6-1.2h5.1v2.5h-5.1zM15.1 95.1h5.1l2.5 1.3-2.5 1.3h-5.1zM276.7 82.4l2.6-1.2h5.1v2.5h-5.1zM276.7 111.6l2.6-1.2h5.1v2.5h-5.1z" fill="none" stroke="#a10000" stroke-width=".25"/>
<g fill="#c00">
<circle cx="26.5" cy="110.4" r=".63"/>
<circle cx="26.5" cy="96.4" r=".63"/>
<circle cx="26.5" cy="86.2" r=".63"/>
</g>
<path d="M40.5 78.6h-1.3v57.2h22.9v-5.1M40.5 83.7h-8.9v36.8h10.2M38 128.1h3.8M41.8 125.6v5.1" fill="none" stroke="#008700" stroke-width=".25"/>
<circle cx="41.8" cy="128.1" r=".63" fill="#c00"/>
<path d="M38 91.3h2.5M40.5 88.8v5.1" fill="none" stroke="#008700" stroke-width=".25"/>
<circle cx="40.5" cy="91.3" r=".63" fill="#c00"/>
<path d="M68.5 22.7h2.5M35.4 91.3h2.6M26.5 100.2h2.6M35.4 128.1h2.6" fill="none" stroke="#870000" stroke-width=".25"/>
<path d="M71 22.7l2.5-1.2h5.1v2.5h-5.1zM33.1 91.1v.5M33.9 90.3v2M34.7 89.5v3.6M35.4 88.8v5.1M33.1 127.9v.5M33.9 127.1v2.1M34.7 126.4v3.5M35.4 125.6v5.1" fill="none" stroke="#a10000" stroke-width=".25"/>
<path d="M40.5 81.2h-11.4v36.8h12.7" fill="none" stroke="#008700" stroke-width=".25"/>
<circle cx="29.1" cy="100.2" r=".63" fill="#c00"/>
<path d="M71 12.6l2.5-1.3h5.1v2.5h-5.1zM71 17.7l2.5-1.3h5.1v2.5h-5.1zM18.9 98.9h5.1l2.5 1.3-2.5 1.3h-5.1zM13.8 114.2h5.1l2.6 1.2-2.6 1.3h-5.1z" fill="none" stroke="#a10000" stroke-width=".25"/>
<path d="M68.5 12.6h2.5M68.5 17.7h2.5M21.5 115.4h2.5M29.1 104h2.5" fill="none" stroke="#870000" stroke-width=".25"/>
<circle cx="31.6" cy="104" r=".63" fill="#c00"/>
<path d="M21.5 102.7h5l2.6 1.3-2.6 1.3h-5z" fill="none" stroke="#a10000" stroke-width=".25"/>
<path d="M24 115.4h17.8" fill="none" stroke="#008700" stroke-width=".25"/>
<path d="M239.9 137v2.6" fill="none" stroke="#870000" stroke-width=".25"/>
<circle cx="239.9" cy="137" r=".63" fill="#c00"/>
<path d="M231 137v2.6M239.9 144.7v2.5" fill="none" stroke="#870000" stroke-width=".25"/>
<path d="M238.9 139.6h2v5.1h-2z" fill="none" stroke="#a10000" stroke-width=".25"/>
<circle cx="231" cy="137" r=".63" fill="#c00"/>
<path d="M222.1 137v2.6M231 144.7v2.5" fill="none" stroke="#870000" stroke-width=".25"/>
<path d="M230 139.6h2v5.1h-2z" fill="none" stroke="#a10000" stroke-width=".25"/>
<circle cx="222.1" cy="137" r=".63" fill="#c00"/>
<path d="M201.8 137v2.6M222.1 144.7v2.5" fill="none" stroke="#870000" stroke-width=".25"/>
<path d="M221.1 139.6h2v5.1h-2z" fill="none" stroke="#a10000" stroke-width=".25"/>
<circle cx="201.8" cy="137" r=".63" fill="#c00"/>
<path d="M192.9 137v2.6M201.8 144.7v2.5" fill="none" stroke="#870000" stroke-width=".25"/>
<path d="M200.8 139.6h2v5.1h-2z" fill="none" stroke="#a10000" stroke-width=".25"/>
<circle cx="192.9" cy="137" r=".63" fill="#c00"/>
<path d="M184 137v2.6M192.9 144.7v2.5" fill="none" stroke="#870000" stroke-width=".25"/>
<path d="M191.9 139.6h2v5.1h-2z" fill="none" stroke="#a10000" stroke-width=".25"/>
<circle cx="184" cy="137" r=".63" fill="#c00"/>
<path d="M163.7 137v2.6M184 144.7v2.5" fill="none" stroke="#870000" stroke-width=".25"/>
<path d="M183 139.6h2v5.1h-2z" fill="none" stroke="#a10000" stroke-width=".25"/>
<circle cx="163.7" cy="137" r=".63" fill="#c00"/>
<path d="M154.8 137v2.6M163.7 144.7v2.5" fill="none" stroke="#870000" stroke-width=".25"/>
<path d="M162.7 139.6h2v5.1h-2z" fill="none" stroke="#a10000" stroke-width=".25"/>
<circle cx="154.8" cy="137" r=".63" fill="#c00"/>
<path d="M145.9 137v2.6M154.8 144.7v2.5" fill="none" stroke="#870000" stroke-width=".25"/>
<path d="M153.8 139.6h2v5.1h-2z" fill="none" stroke="#a10000" stroke-width=".25"/>
<circle cx="145.9" cy="137" r=".63" fill="#c00"/>
<path d="M126.9 137v2.6M145.9 144.7v2.5" fill="none" stroke="#870000" stroke-width=".25"/>
<path d="M144.9 139.6h2v5.1h-2z" fill="none" stroke="#a10000" stroke-width=".25"/>
<circle cx="126.9" cy="137" r=".63" fill="#c00"/>
<path d="M118 137v2.6M126.9 144.7v2.5" fill="none" stroke="#870000" stroke-width=".25"/>
<path d="M125.9 139.6h2v5.1h-2z" fill="none" stroke="#a10000" stroke-width=".25"/>
<circle cx="118" cy="137" r=".63" fill="#c00"/>
<path d="M109.1 137v2.6M118 144.7v2.5" fill="none" stroke="#870000" stroke-width=".25"/>
<path d="M117 139.6h2v5.1h-2z" fill="none" stroke="#a10000" stroke-width=".25"/>
<circle cx="109.1" cy="137" r=".63" fill="#c00"/>
<g fill="none" stroke="#870000" stroke-width=".25">
<path d="M24 15.1v2.6M58.3 15.1h5.1M58.3 17.7h5.1M274.2 15.1h2.5M17.7 25.3h2.5M17.7 22.7h2.5M58.3 20.2h5.1M274.2 49.4h2.5M64.6 73.5h2.6M64.6 78.6h2.6M64.6 76.1h2.6M64.6 81.2h2.6"/>
<path d="M64.6 88.8h2.6M64.6 91.3h2.6M64.6 86.2h2.6M64.6 83.7h2.6M274.2 87.5h2.5M65.9 115.4h2.6M65.9 118h2.6M65.9 110.4h2.6M65.9 112.9h2.6M274.2 116.7h2.5M65.9 128.1h2.6M65.9 125.6h2.6"/>
<path d="M65.9 123.1h2.6M65.9 120.5h2.6M109.1 144.7v2.5M109.1 149.7v2.6M118 149.7v2.6M126.9 149.7v2.6M145.9 149.7v2.6M154.8 149.7v2.6M163.7 149.7v2.6M184 149.7v2.6M192.9 149.7v2.6M201.8 149.7v2.6"/>
<path d="M222.1 149.7v2.6M231 149.7v2.6M239.9 149.7v2.6"/>
</g>
<g fill="none" stroke="#a10000" stroke-width=".25">
<path d="M21.5 15.1h5M22.2 14.4h3.6M23 13.6h2M23.7 12.8h.6M50.7 12.6h7.6v10.6h-7.6zM276.7 15.1l2.6-1.3h5.1v2.6h-5.1zM12.6 20.2h5.1v7.6h-5.1zM276.7 49.4l2.6-1.3h5.1v2.6h-5.1zM67.2 73.5l2.5-1.2h5.1v2.5h-5.1zM67.2 78.6l2.5-1.3h5.1v2.6h-5.1zM67.2 76.1l2.5-1.3h5.1v2.5h-5.1zM67.2 81.2l2.5-1.3h5.1v2.5h-5.1z"/>
<path d="M67.2 88.8l2.5-1.3h5.1v2.5h-5.1zM67.2 91.3l2.5-1.3h5.1v2.6h-5.1zM67.2 86.2l2.5-1.2h5.1v2.5h-5.1zM67.2 83.7l2.5-1.3h5.1v2.6h-5.1zM276.7 87.5l2.6-1.3h5.1v2.6h-5.1zM68.5 115.4l2.5-1.2h5.1v2.5h-5.1zM68.5 118l2.5-1.3h5.1v2.6h-5.1zM68.5 110.4l2.5-1.3h5.1v2.5h-5.1zM68.5 112.9l2.5-1.3h5.1v2.6h-5.1zM276.7 116.7l2.6-1.3h5.1v2.6h-5.1zM68.5 128.1l2.5-1.2h5.1v2.5h-5.1zM68.5 125.6l2.5-1.3h5.1v2.6h-5.1z"/>
<path d="M68.5 123.1l2.5-1.3h5.1v2.5h-5.1zM68.5 120.5l2.5-1.2h5.1v2.5h-5.1zM108.1 139.6h2v5.1h-2zM109.1 152.3l1.3 2.5v5.1h-2.6v-5.1zM118 152.3l1.3 2.5v5.1h-2.6v-5.1zM126.9 152.3l1.2 2.5v5.1h-2.5v-5.1zM145.9 152.3l1.3 2.5v5.1h-2.5v-5.1zM154.8 152.3l1.3 2.5v5.1h-2.6v-5.1zM163.7 152.3l1.3 2.5v5.1h-2.6v-5.1zM184 152.3l1.3 2.5v5.1h-2.5v-5.1zM192.9 152.3l1.3 2.5v5.1h-2.6v-5.1zM201.8 152.3l1.3 2.5v5.1h-2.6v-5.1z"/>
<path d="M222.1 152.3l1.3 2.5v5.1h-2.5v-5.1zM231 152.3l1.3 2.5v5.1h-2.6v-5.1zM239.9 152.3l1.3 2.5v5.1h-2.6v-5.1z"/>
<circle cx="16.4" cy="26.5" r=".38"/>
<circle cx="57" cy="22" r=".38"/>
</g>
<g fill="none" stroke="#008700" stroke-width=".25">
<path d="M24 17.7v5h-3.8M63.4 17.7h5.1M68.5 12.6h-3.9v2.5h-1.2M271.7 15.1h2.5M20.2 25.3h3.8M63.4 20.2h1.2v2.5h3.9M270.4 49.4h3.8M60.8 78.6h3.8M60.8 76.1h3.8M60.8 73.5h3.8M60.8 81.2h3.8M60.8 91.3h3.8"/>
<path d="M60.8 88.8h3.8M60.8 86.2h3.8M60.8 83.7h3.8M270.4 87.5h3.8M62.1 115.4h3.8M62.1 118h3.8M62.1 112.9h3.8M62.1 110.4h3.8M270.4 116.7h3.8M62.1 128.1h3.8M62.1 125.6h3.8M62.1 123.1h3.8"/>
<path d="M62.1 120.5h3.8M109.1 147.2v2.5M118 147.2v2.5M126.9 147.2v2.5M145.9 147.2v2.5M154.8 147.2v2.5M163.7 147.2v2.5M184 147.2v2.5M192.9 147.2v2.5M201.8 147.2v2.5M222.1 147.2v2.5M231 147.2v2.5"/>
<path d="M239.9 147.2v2.5"/>
</g>
<path d="M3.7 7.5h38.1v25.4h-38.1zM44.3 7.5h45.7v25.4h-45.7zM7.5 64.6h83.8v82.6h-83.8z" fill="none" stroke="#000" stroke-width=".25"/>
<g font-size="4.5">
<text x="179.6" y="169.2">Schematic1</text>
<text x="223.9" y="187">LED matrix</text>
</g>
<g font-size="3.4">
<text x="238.4" y="166.1">Create at</text>
<text x="258.8" y="166.1">2026-09-20</text>
<text x="119" y="168.7">Schematic</text>
<text x="238.4" y="171.2">Update at</text>
<text x="258.8" y="171.2">2026-09-20</text>
<text x="119" y="176.3">Board</text>
<text x="186" y="176.3">Board1</text>
<text x="238.4" y="176.3">Page</text>
<text x="258.8" y="176.3">P1</text>
<text x="119" y="181.4">Drawn</text>
<text x="119" y="186.5">Reviewed</text>
<text x="179.8" y="196.6">Version</text>
<text x="203.5" y="196.6">Size</text>
<text x="243.8" y="196.6">Page 1 Total 1</text>
<text x="182.1" y="204.2">V1.0</text>
<text x="204.7" y="204.2">A4</text>
<text x="245.3" y="204.2">EasyEDA.com</text>
</g>
<g font-size="2.3" fill="#000080">
<text x="104.7" y="31.6" transform="rotate(-90 104.7 31.6)">LED11</text>
<text x="113.6" y="31.6" transform="rotate(-90 113.6 31.6)">LED12</text>
<text x="122.5" y="31.6" transform="rotate(-90 122.5 31.6)">LED13</text>
<text x="131.4" y="31.6" transform="rotate(-90 131.4 31.6)">LED2</text>
<text x="150.5" y="31.6" transform="rotate(-90 150.5 31.6)">LED3</text>
<text x="159.3" y="31.6" transform="rotate(-90 159.3 31.6)">LED4</text>
<text x="179.7" y="31.6" transform="rotate(-90 179.7 31.6)">LED8</text>
<text x="188.6" y="31.6" transform="rotate(-90 188.6 31.6)">LED9</text>
<text x="197.4" y="31.6" transform="rotate(-90 197.4 31.6)">LED10</text>
<text x="217.8" y="31.6" transform="rotate(-90 217.8 31.6)">LED5</text>
<text x="226.7" y="31.6" transform="rotate(-90 226.7 31.6)">LED6</text>
<text x="235.5" y="31.6" transform="rotate(-90 235.5 31.6)">LED7</text>
<text x="103.5" y="65.9" transform="rotate(-90 103.5 65.9)">LED23</text>
<text x="112.4" y="65.9" transform="rotate(-90 112.4 65.9)">LED24</text>
<text x="121.2" y="65.9" transform="rotate(-90 121.2 65.9)">LED25</text>
<text x="130.1" y="65.9" transform="rotate(-90 130.1 65.9)">LED14</text>
<text x="149.2" y="65.9" transform="rotate(-90 149.2 65.9)">LED15</text>
<text x="158.1" y="65.9" transform="rotate(-90 158.1 65.9)">LED16</text>
<text x="178.4" y="65.9" transform="rotate(-90 178.4 65.9)">LED20</text>
<text x="187.3" y="65.9" transform="rotate(-90 187.3 65.9)">LED21</text>
<text x="196.2" y="65.9" transform="rotate(-90 196.2 65.9)">LED22</text>
<text x="216.5" y="65.9" transform="rotate(-90 216.5 65.9)">LED17</text>
<text x="225.4" y="65.9" transform="rotate(-90 225.4 65.9)">LED18</text>
<text x="234.3" y="65.9" transform="rotate(-90 234.3 65.9)">LED19</text>
<text x="103.5" y="104" transform="rotate(-90 103.5 104)">LED35</text>
<text x="112.4" y="104" transform="rotate(-90 112.4 104)">LED36</text>
<text x="121.2" y="104" transform="rotate(-90 121.2 104)">LED37</text>
<text x="130.1" y="104" transform="rotate(-90 130.1 104)">LED26</text>
<text x="149.2" y="104" transform="rotate(-90 149.2 104)">LED27</text>
<text x="158.1" y="104" transform="rotate(-90 158.1 104)">LED28</text>
<text x="178.4" y="104" transform="rotate(-90 178.4 104)">LED32</text>
<text x="187.3" y="104" transform="rotate(-90 187.3 104)">LED33</text>
<text x="196.2" y="104" transform="rotate(-90 196.2 104)">LED34</text>
<text x="216.5" y="104" transform="rotate(-90 216.5 104)">LED29</text>
<text x="225.4" y="104" transform="rotate(-90 225.4 104)">LED30</text>
<text x="234.3" y="104" transform="rotate(-90 234.3 104)">LED31</text>
<text x="103.5" y="133.2" transform="rotate(-90 103.5 133.2)">LED47</text>
<text x="112.4" y="133.2" transform="rotate(-90 112.4 133.2)">LED48</text>
<text x="121.2" y="133.2" transform="rotate(-90 121.2 133.2)">LED49</text>
<text x="130.1" y="133.2" transform="rotate(-90 130.1 133.2)">LED38</text>
<text x="149.2" y="133.2" transform="rotate(-90 149.2 133.2)">LED39</text>
<text x="158.1" y="133.2" transform="rotate(-90 158.1 133.2)">LED40</text>
<text x="178.4" y="133.2" transform="rotate(-90 178.4 133.2)">LED44</text>
<text x="187.3" y="133.2" transform="rotate(-90 187.3 133.2)">LED45</text>
<text x="196.2" y="133.2" transform="rotate(-90 196.2 133.2)">LED46</text>
<text x="216.5" y="133.2" transform="rotate(-90 216.5 133.2)">LED41</text>
<text x="225.4" y="133.2" transform="rotate(-90 225.4 133.2)">LED42</text>
<text x="234.3" y="133.2" transform="rotate(-90 234.3 133.2)">LED43</text>
</g>
<g font-size="1.8" fill="#000080">
<text x="22" y="11.8">GND</text>
<text x="253.9" y="8.2">Q4</text>
<text x="264" y="13.3">R6</text>
<text x="12.6" y="19.6">H1</text>
<text x="252.6" y="42.5">Q1</text>
<text x="262.8" y="47.6">R7</text>
<text x="43.1" y="70.4">U2</text>
<text x="252.6" y="80.6">Q2</text>
<text x="262.8" y="85.7">R8</text>
<text x="32.1" y="93.3" transform="rotate(-90 32.1 93.3)">GND</text>
<text x="44.3" y="107.3">U1</text>
<text x="252.6" y="109.8">Q3</text>
<text x="262.8" y="114.9">R9</text>
<text x="32.1" y="130.2" transform="rotate(-90 32.1 130.2)">GND</text>
<text x="111.6" y="141.6">R16</text>
<text x="120.5" y="141.6">R15</text>
<text x="129.4" y="141.6">R14</text>
<text x="148.5" y="141.6">R13</text>
<text x="157.4" y="141.6">R12</text>
<text x="166.2" y="141.6">R11</text>
<text x="186.6" y="141.6">R10</text>
<text x="195.5" y="141.6">R5</text>
<text x="204.3" y="141.6">R4</text>
<text x="224.7" y="141.6">R3</text>
<text x="233.6" y="141.6">R2</text>
<text x="242.4" y="141.6">R1</text>
</g>
<g font-size="1.8" fill="#00f">
<text x="279.3" y="10.5">5volt</text>
<text x="79.9" y="13">SER</text>
<text x="285.6" y="15.6">Q4</text>
<text x="79.9" y="23.2">LATCH</text>
<text x="79.9" y="18.1">CLK</text>
<text x="253.9" y="22.2">2N4402</text>
<text x="264" y="18.4">1k</text>
<text x="35.4" y="25.7">5volt</text>
<text x="50.7" y="24.7">B-2101S03P-A110</text>
<text x="12" y="31.6" transform="rotate(-90 12 31.6)">DZ127R-11-02-25</text>
<text x="285.6" y="44.8">5volt</text>
<text x="262.8" y="52.7">1k</text>
<text x="285.6" y="49.9">Q5</text>
<text x="252.6" y="56.5">2N4402</text>
<text x="76.1" y="74">Q00</text>
<text x="76.1" y="76.5">Q01</text>
<text x="76.1" y="81.6">Q03</text>
<text x="76.1" y="79.1">Q02</text>
<text x="285.6" y="82.9">5volt</text>
<text x="76.1" y="89.2">Q06</text>
<text x="76.1" y="86.7">Q05</text>
<text x="76.1" y="84.2">Q04</text>
<text x="285.6" y="88">Q6</text>
<text x="76.1" y="91.8">Q08</text>
<text x="252.6" y="94.6">2N4402</text>
<text x="262.8" y="90.8">1k</text>
<text x="10" y="96.9">5volt</text>
<text x="11.7" y="100.7">LATCH</text>
<text x="43.1" y="98.4">74HC595D</text>
<text x="16.7" y="104.5">CLK</text>
<text x="77.3" y="110.8">Q0</text>
<text x="77.3" y="113.4">Q1</text>
<text x="285.6" y="112.1">5volt</text>
<text x="8.8" y="115.9">SER</text>
<text x="77.3" y="115.9">Q2</text>
<text x="77.3" y="118.5">Q3</text>
<text x="262.8" y="120">1k</text>
<text x="285.6" y="117.2">Q7</text>
<text x="77.3" y="123.5">Q5</text>
<text x="77.3" y="121">Q4</text>
<text x="252.6" y="123.8">2N4402</text>
<text x="77.3" y="128.6">Q7</text>
<text x="77.3" y="126.1">Q6</text>
<text x="44.3" y="135.2">74HC595D</text>
<text x="111.6" y="144.1">10k</text>
<text x="120.5" y="144.1">10k</text>
<text x="129.4" y="144.1">10k</text>
<text x="148.5" y="144.1">10k</text>
<text x="157.4" y="144.1">10k</text>
<text x="166.2" y="144.1">10k</text>
<text x="186.6" y="144.1">10k</text>
<text x="195.5" y="144.1">10k</text>
<text x="204.3" y="144.1">10k</text>
<text x="224.7" y="144.1">10k</text>
<text x="233.6" y="144.1">10k</text>
<text x="242.4" y="144.1">10k</text>
<text x="109.6" y="164.6" transform="rotate(-90 109.6 164.6)">Q00</text>
<text x="118.5" y="164.6" transform="rotate(-90 118.5 164.6)">Q01</text>
<text x="127.3" y="164.6" transform="rotate(-90 127.3 164.6)">Q02</text>
<text x="146.4" y="164.6" transform="rotate(-90 146.4 164.6)">Q03</text>
<text x="155.3" y="164.6" transform="rotate(-90 155.3 164.6)">Q04</text>
<text x="164.2" y="164.6" transform="rotate(-90 164.2 164.6)">Q05</text>
<text x="184.5" y="164.6" transform="rotate(-90 184.5 164.6)">Q06</text>
<text x="193.4" y="164.6" transform="rotate(-90 193.4 164.6)">Q08</text>
<text x="202.3" y="163.6" transform="rotate(-90 202.3 163.6)">Q0</text>
<text x="222.6" y="163.6" transform="rotate(-90 222.6 163.6)">Q1</text>
<text x="231.5" y="163.6" transform="rotate(-90 231.5 163.6)">Q2</text>
<text x="240.4" y="163.6" transform="rotate(-90 240.4 163.6)">Q3</text>
</g>
<g font-size="1.8">
<text x="56.8" y="15.8">3</text>
<text x="59.6" y="17.3">2</text>
<text x="59.6" y="14.8">3</text>
<text x="15.7" y="23.7">2</text>
<text x="17.8" y="22.4">2</text>
<text x="56.8" y="20.9">1</text>
<text x="56.8" y="18.4">2</text>
<text x="59.6" y="19.9">1</text>
<text x="15.7" y="26.2">1</text>
<text x="17.8" y="25">1</text>
<text x="65.9" y="29.8">SCL</text>
<text x="18.9" y="31.1">POWER IN</text>
<text x="40.9" y="73.2">16</text>
<text x="44" y="74.5">VCC</text>
<text x="54.9" y="74.5">Q0</text>
<text x="54.9" y="77">Q1</text>
<text x="58.4" y="73.2">15</text>
<text x="58.4" y="75.8">1</text>
<text x="40.9" y="78.3">14</text>
<text x="40.9" y="80.8">12</text>
<text x="40.9" y="83.4">11</text>
<text x="44" y="79.6">DS</text>
<text x="44" y="82.1">ST_CP</text>
<text x="54.9" y="82.1">Q3</text>
<text x="54.9" y="79.6">Q2</text>
<text x="58.4" y="83.4">4</text>
<text x="58.4" y="80.8">3</text>
<text x="58.4" y="78.3">2</text>
<text x="40.9" y="88.5">13</text>
<text x="40.9" y="85.9">10</text>
<text x="44" y="89.7">OE#</text>
<text x="44" y="84.7">SH_CP</text>
<text x="44" y="87.2">MR#</text>
<text x="54.9" y="89.7">Q6</text>
<text x="54.9" y="87.2">Q5</text>
<text x="54.9" y="84.7">Q4</text>
<text x="58.4" y="88.5">6</text>
<text x="58.4" y="85.9">5</text>
<text x="41.9" y="93.5">8</text>
<text x="44" y="94.8">GND</text>
<text x="54.6" y="94.8">Q7'</text>
<text x="54.9" y="92.3">Q7</text>
<text x="58.4" y="93.5">9</text>
<text x="58.4" y="91">7</text>
<text x="42.2" y="110.1">16</text>
<text x="45.3" y="111.3">VCC</text>
<text x="56.2" y="111.3">Q0</text>
<text x="56.2" y="113.9">Q1</text>
<text x="59.7" y="110.1">15</text>
<text x="59.7" y="112.6">1</text>
<text x="42.2" y="115.1">14</text>
<text x="42.2" y="117.7">12</text>
<text x="45.3" y="116.4">DS</text>
<text x="45.3" y="118.9">ST_CP</text>
<text x="56.2" y="118.9">Q3</text>
<text x="56.2" y="116.4">Q2</text>
<text x="59.7" y="117.7">3</text>
<text x="59.7" y="115.1">2</text>
<text x="42.2" y="125.3">13</text>
<text x="42.2" y="120.2">11</text>
<text x="42.2" y="122.8">10</text>
<text x="45.3" y="121.5">SH_CP</text>
<text x="45.3" y="124">MR#</text>
<text x="56.2" y="124">Q5</text>
<text x="56.2" y="121.5">Q4</text>
<text x="59.7" y="125.3">6</text>
<text x="59.7" y="122.8">5</text>
<text x="59.7" y="120.2">4</text>
<text x="43.2" y="130.4">8</text>
<text x="45.3" y="126.6">OE#</text>
<text x="45.3" y="131.6">GND</text>
<text x="55.9" y="131.6">Q7'</text>
<text x="56.2" y="129.1">Q7</text>
<text x="56.2" y="126.6">Q6</text>
<text x="59.7" y="130.4">9</text>
<text x="59.7" y="127.8">7</text>
</g>
<text font-size="1.5" fill="#000080" x="50.7" y="12">H2</text>
</svg>
